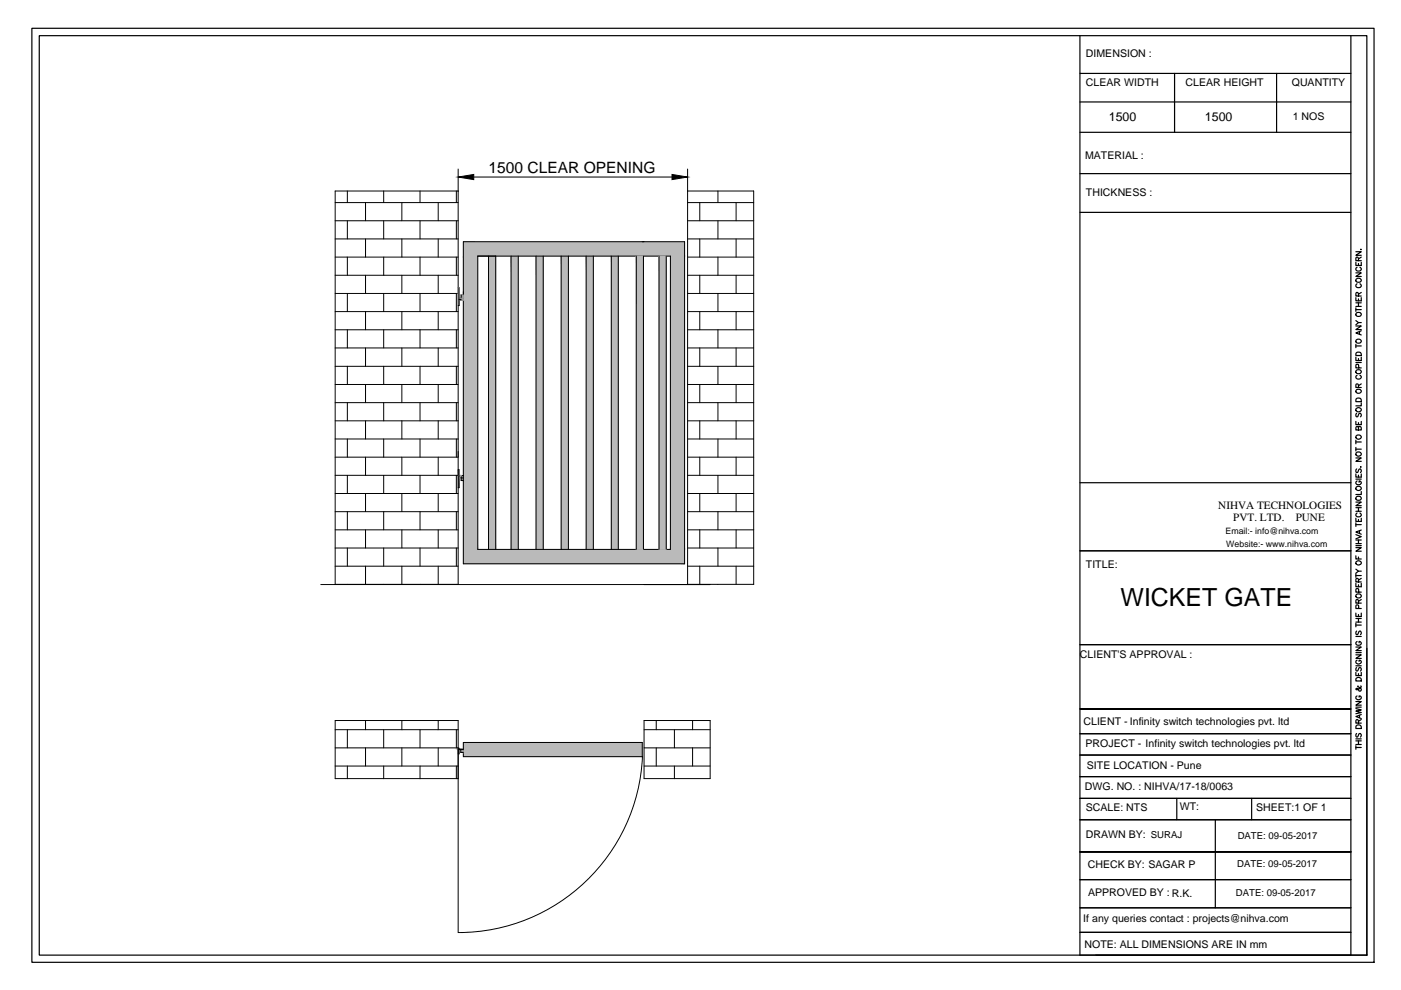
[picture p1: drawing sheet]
<svg xmlns="http://www.w3.org/2000/svg" width="297mm" height="210mm" viewBox="0 0 297 210" stroke-linecap="round" stroke-linejoin="round" font-family="sans-serif">
<!-- layer: 0 -->
<g fill="#989898" stroke="#989898" stroke-width=".21">
<path d="M97.8 100.8v.5h.4zM97.8 100.8h.4v.5z"/>
<path d="M97.8 101.3v.6h.4zM97.8 101.3h.4v.6z"/>
<path d="M97.1 99.6v3.8h.2zM97.1 99.6h.2v3.8z"/>
<path d="M97.3 100.8l.5 .1zM97.3 100.8l.5 .1z"/>
<path d="M97.3 63.5l.5 .1zM97.3 63.5l.5 .1z"/>
<path d="M97.8 62.6v.5h.4zM97.8 62.6h.4v.5z"/>
<path d="M97.8 63.1v.5h.4zM97.8 63.1h.4v.5z"/>
<path d="M97.1 61v3.8h.2zM97.1 61h.2v3.8z"/>
<path d="M97.1 158.7v.2h.2zM97.1 158.7h.2v.2z"/>
<path d="M97.3 158.9h.9zM97.3 158.9h.9z"/>
<path d="M97.1 158.9h.2zM97.1 158.9h.2z"/>
<path d="M97.1 158.9v.9h.2zM97.1 158.9h.2v.9z"/>
<path d="M97.7 158.9v.6h.5zM97.7 158.9h.5v.6z"/>
</g>
<g fill="#bababa" stroke="#bababa" stroke-width=".21">
<path d="M98.2 51.3v3h46.9zM98.2 51.3h46.9v3z"/>
<path d="M142.1 54.3v62.2h3zM142.1 54.3h3v62.2z"/>
<path d="M98.2 54.3v62.2h3.1zM98.2 54.3h3.1v62.2z"/>
<path d="M98.2 116.5v3h46.9zM98.2 116.5h46.9v3z"/>
<path d="M129.6 54.3v62.2h1.5zM129.6 54.3h1.5v62.2z"/>
<path d="M103.6 54.3v62.2h1.5zM103.6 54.3h1.5v62.2z"/>
<path d="M108.4 54.3v62.2h1.5zM108.4 54.3h1.5v62.2z"/>
<path d="M113.7 54.3v62.2h1.5zM113.7 54.3h1.5v62.2z"/>
<path d="M119 54.3v62.2h1.5zM119 54.3h1.5v62.2z"/>
<path d="M124.3 54.3v62.2h1.5zM124.3 54.3h1.5v62.2z"/>
<path d="M98.2 157.4v3h38zM98.2 157.4h38v3z"/>
<path d="M134.9 54.3v62.2h1.5zM134.9 54.3h1.5v62.2z"/>
<path d="M139.7 54.3v62.2h1.6zM139.7 54.3h1.6v62.2z"/>
</g>
<g fill="none" stroke="#000" stroke-width=".21">
<path d="M97.1 35.8v88.1h-26v-83.4h26M100.4 37.5h42.1M145.8 35.8v88.1M71.1 43h26M71.1 46.8h26M71.1 50.7h26M71.1 54.5h26M71.1 58.4h26M73.6 40.5v2.5M73.6 46.8v3.9M73.6 54.5v3.9M77.5 43v3.8"/>
<path d="M77.5 50.7v3.8M77.5 58.4v3.8M81.4 40.5v2.5M81.4 46.8v3.9M81.4 54.5v3.9M85.2 43v3.8M85.2 50.7v3.8M85.2 58.4v3.8M89.1 40.5v2.5M89.1 46.8v3.9M89.1 54.5v3.9M92.9 43v3.8"/>
<path d="M92.9 50.7v3.8M92.9 58.4v3.8M96.8 40.5v2.5M96.8 46.8v3.9M96.8 54.5v3.9M98.2 51.3h46.9v68.2h-46.9zM101.3 54.3h40.8v62.2h-40.8zM103.6 54.3v62.2M105.1 54.3v62.2M108.4 54.3v62.2M109.9 54.3v62.2M113.7 54.3v62.2"/>
<path d="M115.2 54.3v62.2M119 54.3v62.2M120.5 54.3v62.2M124.3 54.3v62.2M125.8 54.3v62.2M129.6 54.3v62.2M131.1 54.3v62.2M134.9 54.3v62.2M136.4 54.3v62.2M139.7 54.3v62.2M141.3 54.3v62.2M145.8 43h14"/>
<path d="M145.8 46.8h14M145.8 50.7h14M145.8 54.5h14M145.8 58.4h14M145.8 40.5h14v83.4M148.4 43v3.8M148.4 50.7v3.8M148.4 58.4v3.8M152.2 40.5v2.5M152.2 46.8v3.9M152.2 54.5v3.9M156.1 43v3.8"/>
<path d="M156.1 50.7v3.8M156.1 58.4v3.8M71.1 62.2h26M71.1 66.1h26M71.1 69.9h26M71.1 73.8h26M71.1 77.7h26M73.6 62.2v3.9M73.6 69.9v3.9M73.6 77.7v3.8M77.5 66.1v3.8M77.5 73.8v3.9"/>
<path d="M81.4 62.2v3.9M81.4 69.9v3.9M81.4 77.7v3.8M85.2 66.1v3.8M85.2 73.8v3.9M89.1 62.2v3.9M89.1 69.9v3.9M89.1 77.7v3.8M92.9 66.1v3.8M92.9 73.8v3.9M96.8 62.2v3.9M96.8 69.9v3.9"/>
<path d="M96.8 77.7v3.8M97.1 61h.2v3.8h-.2M97.3 63.6h.9M97.3 63.5h.5M97.8 63.1h.4M98.2 62.6h-.4v1M145.8 62.2h14M145.8 66.1h14M145.8 69.9h14M145.8 73.8h14M145.8 77.7h14M148.4 66.1v3.8"/>
<path d="M148.4 73.8v3.9M152.2 62.2v3.9M152.2 69.9v3.9M152.2 77.7v3.8M156.1 66.1v3.8M156.1 73.8v3.9M71.1 81.5h26M71.1 85.4h26M71.1 89.2h26M71.1 93.1h26M71.1 96.9h26M73.6 85.4v3.8"/>
<path d="M73.6 93.1v3.8M77.5 81.5v3.9M77.5 89.2v3.9M77.5 96.9v3.9M81.4 85.4v3.8M81.4 93.1v3.8M85.2 81.5v3.9M85.2 89.2v3.9M85.2 96.9v3.9M89.1 85.4v3.8M89.1 93.1v3.8M92.9 81.5v3.9"/>
<path d="M92.9 89.2v3.9M92.9 96.9v3.9M96.8 85.4v3.8M96.8 93.1v3.8M97.1 99.6h.2v3.8h-.2M145.8 81.5h14M145.8 85.4h14M145.8 89.2h14M145.8 93.1h14M145.8 96.9h14M148.4 81.5v3.9M148.4 89.2v3.9"/>
<path d="M148.4 96.9v3.9M152.2 85.4v3.8M152.2 93.1v3.8M156.1 81.5v3.9M156.1 89.2v3.9M156.1 96.9v3.9M71.1 100.8h26M71.1 104.6h26M71.1 108.5h26M71.1 112.3h26M71.1 116.2h26M73.6 100.8v3.8"/>
<path d="M73.6 108.5v3.8M73.6 116.2v3.8M77.5 104.6v3.9M77.5 112.3v3.9M81.4 100.8v3.8M81.4 108.5v3.8M81.4 116.2v3.8M85.2 104.6v3.9M85.2 112.3v3.9M89.1 100.8v3.8M89.1 108.5v3.8M89.1 116.2v3.8"/>
<path d="M92.9 104.6v3.9M92.9 112.3v3.9M96.8 100.8v3.8M96.8 108.5v3.8M96.8 116.2v3.8M97.3 100.8h.9M97.3 100.9h.5M97.8 100.8v1.1h.4M97.8 101.3h.4M145.8 100.8h14M145.8 104.6h14M145.8 108.5h14"/>
<path d="M145.8 112.3h14M145.8 116.2h14M148.4 104.6v3.9M148.4 112.3v3.9M152.2 100.8v3.8M152.2 108.5v3.8M152.2 116.2v3.8M156.1 104.6v3.9M156.1 112.3v3.9M68 123.9h82.6M71.1 120h26M73.6 123.9h.1"/>
<path d="M77.5 120v3.9M81.4 123.9h.1M85.2 120v3.9M89.1 123.9h.1M92.9 120v3.9M96.8 123.9h.1M145.8 120h14M145.8 123.9h14M148.4 120v3.9M152.2 123.9h.1M156.1 120v3.9M71.1 154.7h26"/>
<path d="M71.1 158.6h26M73.6 154.7v3.9M77.5 152.8v1.9M77.5 158.6v3.8M81.4 154.7v3.9M85.2 152.8v1.9M85.2 158.6v3.8M89.1 154.7v3.9M92.9 152.8v1.9M92.9 158.6v3.8M96.8 154.7v3.9M97.1 158.7h.2v1.1h-.2"/>
<path d="M97.3 158.9h.9M97.7 158.9v.6h.5M98.2 157.4h38v3h-38zM136.6 152.8h14v12.3h-14zM136.6 154.7h14M136.6 158.6h14M139.1 152.8v1.9M139.1 158.6v3.8M143 154.7v3.9M146.8 152.8v1.9M146.8 158.6v3.8M71.1 162.4h26"/>
<path d="M73.6 162.4v2.7M81.4 162.4v2.7M89.1 162.4v2.7M96.8 162.4v2.7M136.2 160.4a39.1 39.1 0 0 1-39 37.3l-.1-44.9h-26v12.3h26M136.6 162.4h14M143 162.4v2.7"/>
</g>
<path d="M97.1 37.5l3.3-.5v1.1zM142.5 37l3.3 .5-3.3 .6z" fill="#000" stroke="#000" stroke-width=".21"/>
<g fill="none" stroke="#000" stroke-width=".25">
<path d="M6.8 6h284.5v198h-284.5zM8.3 7.6h281.5v194.9h-281.5zM229 7.6v194.9h60.8M229 15.6h57.4M249 15.6v12.5M270.7 15.6v12.5M286.4 7.6v194.9M229 36.8h57.4M229 21.6h57.4M229 28.1h57.4M229 45h57.4M287.5 57.9h1.1l-1.1 .7h1.1"/>
<path d="M287.5 55.6v.7h1.1v-.7M287.5 53.4h1.1l-1.1 .7h1.1M287.5 59.2a.54 .54 0 0 1 .8-.2 .54 .54 0 0 1 .1 .8 .56 .56 0 0 1-.6 0 .56 .56 0 0 1-.3-.6zM287.7 56.7h-.1a.5 .5 0 0 0 .4 .8 .5 .5 0 0 0 .4-.8h-.1M288 55.3l-.1-.7h-.3l-.1 .7h1.1M288 55.9v.4M288.5 52.8v.1zM288.6 54.5l-.6 .4M287.5 75.7v.7h1.1v-.7M287.5 69.1h1.1l-1.1 .8h1.1M287.5 63.1v.7h1.1v-.7M287.5 65.3v.7"/>
<path d="M287.5 73v.7M287.5 76.9h1.1M287.5 73.3h1.1M287.5 68l.5 .4M287.5 65.6h1.1M287.5 65h1.1M287.5 64.2h1.1M287.5 78.6a.56 .56 0 0 1 .7-.2 .56 .56 0 0 1 .3 .6 .56 .56 0 0 1-.7 .3 .56 .56 0 0 1-.3-.7zM287.5 74.9a.63 .63 0 0 1 .8-.2 .63 .63 0 0 1 .3 .7h-1.1zM287.5 72.1a.54 .54 0 0 1 .8-.2 .54 .54 0 0 1 .1 .8 .56 .56 0 0 1-.6 0 .56 .56 0 0 1-.3-.6zM287.5 66.4a.56 .56 0 0 1 .7-.2 .56 .56 0 0 1 .3 .7 .56 .56 0 0 1-.7 .2 .56 .56 0 0 1-.3-.7zM287.7 79.6a.45 .45 0 0 0-.2 .6 .45 .45 0 0 0 .6 .2 .41 .41 0 0 0 .5-.3 .41 .41 0 0 0-.3-.5"/>
<path d="M287.7 60.2h-.1a.5 .5 0 0 0 .4 .8 .5 .5 0 0 0 .4-.8h-.1M288 62.8l-.1-.8h-.3l-.1 .8h1.1M288 63.4v.4M288 64.2v.8M288 76v.4M288.1 78l-.1-.7h-.4l-.1 .7h1.1M288.2 70.3v.6M288.6 70.1l-1.1 .5 1.1 .4M288.6 68.4h-.6l-.5 .5M288.6 62l-.6 .4M287.5 97.1h1.1l-1.1 .7h1.1M287.5 89.4v.6h1.1v-.6"/>
<path d="M287.5 93.3v.8M287.5 94.9v.7M287.5 95.2h1.1M287.5 93.7h1.1M287.5 96a.54 .54 0 0 1 .8-.2 .54 .54 0 0 1 .1 .8 .56 .56 0 0 1-.6 .1 .56 .56 0 0 1-.3-.7zM287.5 92.4a.54 .54 0 0 1 .8-.2 .54 .54 0 0 1 .1 .8 .56 .56 0 0 1-.6 .1 .56 .56 0 0 1-.3-.7zM287.5 86.6a.57 .57 0 0 1 .7-.1 .57 .57 0 0 1 .3 .6 .57 .57 0 0 1-.7 .2 .57 .57 0 0 1-.3-.7zM287.5 84.6a.63 .63 0 0 1 .8-.2 .63 .63 0 0 1 .3 .8h-1.1zM287.5 82.7a.56 .56 0 0 1 .7-.2 .56 .56 0 0 1 .3 .7 .56 .56 0 0 1-.7 .2 .56 .56 0 0 1-.3-.7zM287.6 99.4l-.1 .3v.4h.4l.2-.5 .3-.2 .2 .3-.2 .5M287.6 87.6l-.1 .3v.4h.4l.2-.6 .3-.1 .2 .3-.2 .5M288 90.7l.2-.3 .4 .3v.5h-1.1l.1-.7 .2-.1 .1 .1 .1 .7"/>
<path d="M288 82.2l-.1-.7-.3-.1-.1 .8h1.1M288 89.6v.4M288.5 99h.1M288.6 85.4v.6h-1.1M288.6 81.4l-.6 .4M229 116.8h57.4M229 102.3h57.4M287.5 117.8v.7h1.1M287.5 116.1h1.1l-1.1 .8h1.1M287.5 113.4l1.1 .4-1.1 .4M287.5 109.9v.7h1.1v-.7M287.5 106.5h1.1l-1.1 .7h1.1"/>
<path d="M287.5 100.5v.7h1.1v-.7M287.5 110.9v.7M287.5 115.7h1.1M287.5 115.3h1.1M287.5 114.5h1.1M287.5 111.2h1.1M287.5 108.4h1.1M287.5 107.6h1.1M287.5 101.6h1.1M287.5 119.1a.57 .57 0 0 1 .7-.2 .57 .57 0 0 1 .3 .7 .57 .57 0 0 1-.7 .2 .57 .57 0 0 1-.3-.7zM287.5 105.4a.54 .54 0 0 1 .8-.2 .54 .54 0 0 1 .1 .8 .56 .56 0 0 1-.6 .1 .56 .56 0 0 1-.3-.7zM287.5 103.3a.54 .54 0 0 1 .8-.2 .54 .54 0 0 1 .1 .8 .56 .56 0 0 1-.6 0 .56 .56 0 0 1-.3-.6z"/>
<path d="M287.7 108.8a.46 .46 0 0 0-.2 .6 .46 .46 0 0 0 .6 .2 .41 .41 0 0 0 .5-.3 .41 .41 0 0 0-.3-.5M287.7 102a.46 .46 0 0 0-.2 .6 .46 .46 0 0 0 .6 .2 .41 .41 0 0 0 .5-.4 .41 .41 0 0 0-.5-.4v.3M288 100.7v.5M288 107.6v.8M288 110.1v.5M288 114.5v.8M288 118.1v.4M288.2 112.6v.5M288.6 112.4l-1.1 .4 1.1 .5M288.6 104.2v.6h-1.1M229 136.7h57.4M287.5 138.8h1.1l-1.1 .8h1.1"/>
<path d="M287.5 137.2h1.1l-1.1 .8h1.1M287.5 130v.7h1.1v-.7M287.5 123.7v.7h1.1v-.7M287.5 121.7v.7M287.5 132.2v.7M287.5 138.4h1.1M287.5 134.9h1.1M287.5 132.5h1.1M287.5 131.9h1.1M287.5 131.1h1.1M287.5 122h1.1M287.5 120.7l.5 .4"/>
<path d="M287.5 126.1a.56 .56 0 0 1 .7-.2 .56 .56 0 0 1 .3 .7 .56 .56 0 0 1-.7 .2 .56 .56 0 0 1-.3-.7zM287.6 133.8l-.1 .3v.4h.4l.2-.6 .3-.1 .2 .3-.2 .5M287.7 140a.45 .45 0 0 0-.2 .6 .45 .45 0 0 0 .6 .2 .41 .41 0 0 0 .5-.4 .41 .41 0 0 0-.5-.4v.2M287.7 136a.46 .46 0 0 0-.2 .6 .46 .46 0 0 0 .6 .2 .41 .41 0 0 0 .5-.4 .41 .41 0 0 0-.5-.4v.3M288 127.9l-.1-.7h-.3l-.1 .7h1.1M288 123.4l-.1-.7h-.3l-.1 .7h1.1M288 124v.4M288 130.3v.4M288 131.1v.8M288.1 129l-.1-.7h-.4l-.1 .7h1.1M288.1 125.5l-.1-.6-.4-.1-.1 .7h1.1M288.6 121.1h-.6l-.5 .4"/>
<path d="M288.6 127.1l-.6 .4M288.6 122.6l-.6 .4M289.8 137.4v65.1M229 150.3h57.4h-57.4M229 155.6h57.4M287.5 150.2l1.1 .3-1.1 .3 1.1 .3-1.1 .2M287.5 148.7h1.1l-1.1 .8h1.1M287.5 142.6v.6h1.1v-.6M287.5 158.5h1.1M287.5 158.1v.8M287.5 157.8h1.1M287.5 157.1h1.1"/>
<path d="M287.5 156.7h1.1M287.5 149.9h1.1M287.5 141.2h1.1M287.5 153.9a.63 .63 0 0 1 .8-.2 .63 .63 0 0 1 .3 .8h-1.1zM287.5 143.8a.63 .63 0 0 1 .8-.1 .63 .63 0 0 1 .3 .7h-1.1zM287.6 155.5l-.1 .3 .1 .5 .3-.1 .2-.6 .3-.1 .2 .3-.2 .5M287.6 141.5l-.1 .3v.4h.4l.2-.6 .3-.1 .2 .3-.2 .5M287.7 147.6a.45 .45 0 0 0-.2 .6 .45 .45 0 0 0 .6 .2 .41 .41 0 0 0 .5-.4 .41 .41 0 0 0-.5-.4v.2M287.9 145.4v.2a.65 .65 0 0 1 .6 .9h-.4l-.2-.5h-.4v.1l.1 .1 .5-.1 .5-.5-.1-.2M288 153.3v-.4l-.3-.3-.2 .1v.6h1.1M288 142.8v.4M288 157.1v.7"/>
<path d="M288.2 151.7v.5M288.6 151.5l-1.1 .4 1.1 .4M288.6 152.6l-.6 .3M229 173.8h57.4M229 160.1h57.4M229 164.7h57.4M229 169.3h57.4M249.5 169.3v4.5M257.7 173.8v18.7M265.4 169.3v4.5M229 197.7h57.4M229 180.6h57.4"/>
<path d="M229 192.5h57.4M229 186.5h57.4"/>
</g>
<text font-size="5.3" x="237.6" y="128.5">WICKET GATE</text>
<text font-size="3.3" x="103.6" y="36.6">1500 CLEAR OPENING</text>
<g font-size="2.6">
<text x="235.1" y="25.6">1500</text>
<text x="255.5" y="25.6">1500</text>
</g>
<g font-size="2.4">
<text x="258.3" y="108">NIHVA TECHNOLOGIES</text>
<text x="261.5" y="110.6">PVT. LTD.</text>
<text x="274.7" y="110.6">PUNE</text>
</g>
<g font-size="2.2">
<text x="230.2" y="12.1">DIMENSION :</text>
<text x="230.2" y="18.3">CLEAR WIDTH</text>
<text x="251.4" y="18.3">CLEAR HEIGHT</text>
<text x="273.9" y="18.3">QUANTITY</text>
<text x="274.1" y="25.4">1 NOS</text>
<text x="230.1" y="33.7">MATERIAL :</text>
<text x="230.2" y="41.5">THICKNESS :</text>
<text x="230.2" y="120.5">TITLE:</text>
<text x="229" y="139.4">CLIENT'S APPROVAL :</text>
<text x="229.7" y="153.7">CLIENT - Infinity switch technologies pvt. ltd</text>
<text x="230.2" y="158.5">PROJECT - Infinity switch technologies pvt. ltd</text>
<text x="230" y="167.5">DWG. NO. : NIHVA/17-18/0063</text>
<text x="230.4" y="163.1">SITE LOCATION - Pune</text>
<text x="230.2" y="171.9">SCALE: NTS</text>
<text x="250.1" y="171.8">WT:</text>
<text x="266.3" y="171.9">SHEET:1 OF 1</text>
<text x="230.2" y="177.7">DRAWN BY: SURAJ</text>
<text x="230.6" y="184.1">CHECK BY: SAGAR P</text>
<text x="230.7" y="190.1">APPROVED BY : R.K.</text>
<text x="229.7" y="195.6">If any queries contact : projects@nihva.com</text>
<text x="229.9" y="200.9">NOTE: ALL DIMENSIONS ARE IN mm</text>
</g>
<g font-size="2">
<text x="262.4" y="177.9">DATE: 09-05-2017</text>
<text x="262.3" y="183.8">DATE: 09-05-2017</text>
<text x="262" y="190">DATE: 09-05-2017</text>
</g>
<g font-size="1.9">
<text x="259.8" y="113.3">Email:- info@nihva.com</text>
<text x="260" y="116.1">Website:- www.nihva.com</text>
</g>
</svg>
